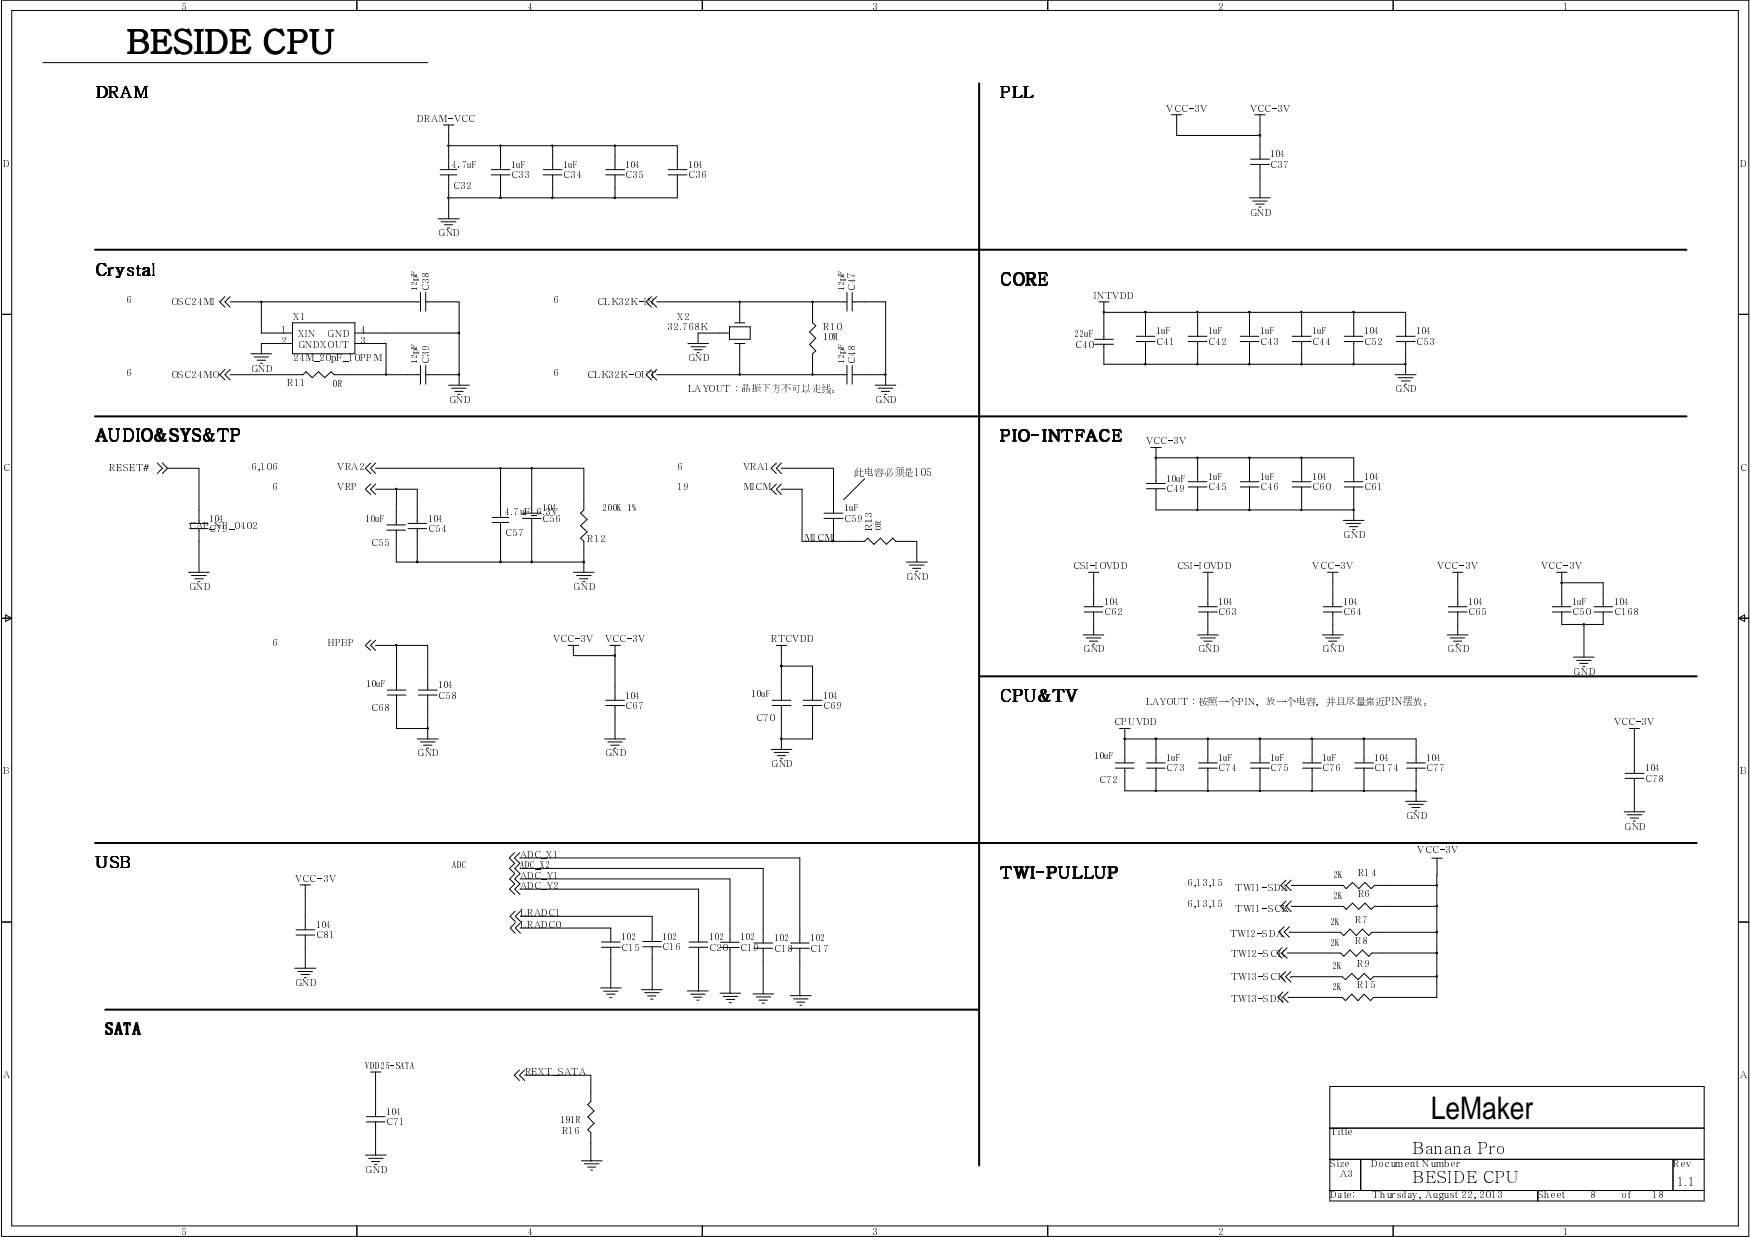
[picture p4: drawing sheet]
<svg xmlns="http://www.w3.org/2000/svg" width="297mm" height="210mm" viewBox="0 0 297 210" stroke-linecap="round" stroke-linejoin="round" font-family="sans-serif">
<path d="M166.2 14.1v183.7M16.1 42.4h270.2M16.1 70.7h270.2M166.2 114.8h121.8M16.1 143h271.9M17.9 171.3h148.3" fill="none" stroke="#000" stroke-width=".34"/>
<g fill="none" stroke="#000" stroke-width=".17">
<path d="M.3 0h296.5v209.8h-296.5zM2 1.8h293.1v206.2h-293.1zM7.3 10.6h65.3M60.6 0v1.8M119.2 0v1.8M177.8 0v1.8M198.8 19.5h1.8M199.7 19.5v3.5h14.2M213 19.5h1.8M213.9 19.5v7.5M236.5 0v1.8M74.4 37.1h3.5"/>
<path d="M74.7 28.8h2.9M74.7 29.7h2.9M74.9 37.6h2.5M75.3 21.2h1.7M75.4 38.1h1.4M75.9 38.7h.4M76 24.6h.2v.2h-.2zM76 33.5h.2v.1h-.2zM76.2 21.2v7.6M76.2 29.7v7.4M76.2 24.7h38.8v4.1M83.4 28.8h3.2"/>
<path d="M83.4 29.7h3.2M84.9 24.6h.1v.2h-.1zM84.9 33.5h.1v.1h-.1zM85 24.7v4.1M85 29.7v3.9M92.2 28.8h3.2M92.2 29.7h3.2M93.7 24.6h.1v.2h-.1zM93.7 33.5h.1v.1h-.1zM93.8 24.7v4.1M93.8 29.7v3.9M102.8 28.8h3.2"/>
<path d="M102.8 29.7h3.2M104.3 24.6h.1v.2h-.1zM104.3 33.5h.1v.1h-.1zM104.4 24.7v4.1M104.4 29.7v3.9M113.4 28.8h3.2M113.4 29.7h3.2M115 29.7v3.9h-38.8M212.1 33.6h3.5M212.3 27h3.2M212.3 27.9h3.2M212.6 34.1h2.5"/>
<path d="M213.1 34.6h1.5M213.7 35.1h.3M213.7 22.8h.2v.3h-.2zM213.9 27.9v5.7M.3 53.3h1.7M38.2 50.3l-.9 .9 .9 .9M39.1 51.2h32.3M39.1 50.3l-.9 .9 .9 .9M44.2 51.1l.3 .1-.2 .2zM44.4 51.2v5.3h5.3M49.7 54.8h10.5v5.2h-10.5zM49.7 58.3h-5.3v1.7"/>
<path d="M60.2 56.5h17.7M60.2 58.3h5.3v5.3M71.4 49.6v3.2M72.3 51.2h5.6v14.2M72.3 49.6v3.2M77.8 56.4l.2 .1-.1 .1zM110.6 50.3l-.9 .9 .9 .9M111.5 51.2h32.3M111.5 50.3l-.9 .9 .9 .9M116.8 58.3h3.5M117.3 58.8h2.5M117.8 59.4h1.4"/>
<path d="M118.3 59.9h.4M123.8 56.5h-5.3v1.8M123.8 55.5h3.5v2.1h-3.5zM124.7 54.8h1.7M124.7 58.3h1.7M125.5 51.1h.1v.2h-.1zM125.6 51.2v3.6M125.6 58.3v5.3M137.8 51.1h.2v.2h-.2zM137.9 51.2v3.6l.6 .5-1.1 1 1.1 1.1-1.1 1.1 1.1 1-.6 .5v3.6M143.8 49.6v3.2M144.6 51.2h5.7v14.2"/>
<path d="M144.6 49.6v3.2M185.8 57.6h3.2M185.8 58.4h3.2M186.5 51.2h1.8M187.3 52.9h.1v.1h-.1zM187.4 53h.1M187.4 51.2v6.4M187.4 58.4v3.4h51.2M187.4 53h51.2v4.1M192.9 57.1h3.1M192.9 58h3.1M194.3 52.9l.3 .1-.2 .1z"/>
<path d="M194.4 53v4.1M194.4 58v3.8M201.7 57.1h3.1M201.7 58h3.1M203.1 52.9h.2v.1h-.2zM203.3 53v4.1M203.3 58v3.8M210.5 57.1h3.2M210.5 58h3.2M211.9 52.9l.3 .1-.2 .1zM212.1 53v4.1M212.1 58v3.8"/>
<path d="M219.3 57.1h3.2M219.3 58h3.2M220.8 52.9h.2v.1h-.2zM220.9 53v4.1M220.9 58v3.8M228.2 57.1h3.1M228.2 58h3.1M229.6 52.9h.2v.1h-.2zM229.8 53v4.1M229.8 58v3.8M237 57.1h3.2M237 58h3.2"/>
<path d="M238.6 58v5.6M295.1 53.3h1.7M26.7 78.6l.9 .9-.9 .8M27.6 78.6l.8 .9M28.4 79.5h5.4v9.3M28.4 79.5l-.8 .8M38.2 62.7l-.9 .9 .9 .9M39.1 63.6h12.3l.5-.5 1.1 1 1.1-1 1 1 1.1-1 .5 .5h14.7M39.1 62.7l-.9 .9 .9 .9M42.6 60h3.5M43.1 60.6h2.5M43.6 61.1h1.5"/>
<path d="M44.2 61.6h.3M62.9 78.6l-.9 .9 .9 .8M63.8 79.5h35.3v7l-.6 .6 1.1 1-1.1 1.1 1.1 1.1-1.1 1 .6 .6v5.2M63.8 78.6l-.9 .9 .9 .8M65.4 63.4h.2v.2h-.2zM71.4 62v3.2M72.3 63.6h5.6M72.3 62v3.2M76.2 65.4h3.5M76.7 65.9h2.4M77.2 66.4h1.4M77.7 66.9h.4"/>
<path d="M77.8 63.4h.2v.2h-.2zM84.9 79.4h.1v.1h-.1zM85 79.5v8.3M90.2 79.4h.1v.1h-.1zM90.3 79.5v7.6M110.6 62.7l-.9 .9 .9 .9M111.5 63.6h32.3M111.5 62.7l-.9 .9 .9 .9M125.5 63.4h.1v.2h-.1zM131.8 78.6l-.9 .9 .9 .8M132.6 79.5h8.9v7.6M132.6 78.6l-.8 .9 .8 .8"/>
<path d="M137.8 63.4h.2v.2h-.2zM143.8 62v3.2M144.6 63.6h5.7M144.6 62v3.2M148.5 65.4h3.6M149.1 65.9h2.4M149.6 66.4h1.4M150.2 66.9h.2M150.2 63.4h.2v.2h-.2zM194.3 61.7l.3 .1-.2 .1zM195.3 75.9h1.8M196.1 77.6l.2 .1-.1 .1z"/>
<path d="M196.2 77.7h.1M196.2 75.9v6.1M196.2 77.7h33.6v4M203.1 77.6h.2v.2h-.2zM203.1 61.7h.2v.2h-.2zM203.3 77.7v4M211.9 77.6l.3 .1-.2 .1zM211.9 61.7l.3 .1-.2 .1zM212.1 77.7v4M220.8 77.6h.2v.2h-.2zM220.8 61.7h.2v.2h-.2zM220.9 77.7v4"/>
<path d="M229.6 61.7h.2v.2h-.2zM236.8 63.6h3.6M237.3 64.1h2.5M237.9 64.6h1.4M238.4 65.2h.4M238.4 61.7h.2v.2h-.2zM32 97.1h3.5M32.2 88.8h3.1M32.2 89.7h3.1M32.5 97.7h2.5M33.1 98.2h1.4M33.6 98.7h.3"/>
<path d="M33.8 89.7v7.4M62.9 82.1l-.9 .9 .9 .9M63.8 83h7v5.8M63.8 82.1l-.9 .9 .9 .9M65.7 89.1h3.1M65.7 90h3.1M67.2 82.9h.1v.2h-.1zM67.3 90v5.4h31.8M67.3 83v6.1M69.3 88.8h3.1M69.3 89.7h3.1M70.7 95.2l.2 .1-.1 .2z"/>
<path d="M70.8 89.7v5.7M83.6 87.8h2.8M83.6 88.6h2.8M84.9 95.2l.2 .1-.1 .2zM85 88.6v6.8M88.7 87.1h3.2M88.7 88h3.2M90.2 95.2l.2 .1-.1 .2zM90.3 88v7.4M97.3 97.1h3.5M97.9 97.7h2.4M98.4 98.2h1.4"/>
<path d="M98.9 98.7h.4M99 95.2h.2v.3h-.2zM131.8 82.1l-.9 .9 .9 .9M132.6 83h3.5v8.9h10.7l.5-.6 1 1.1 1.1-1.1 1 1.1 1.1-1.1 .6 .6h3.5v3.5M132.6 82.1l-.8 .9 .8 .9M139.9 87.1h3.2M139.9 88h3.2M141.3 91.7h.2v.2h-.2zM141.5 88v3.9M146.8 81.2l-3.6 3.6M153.8 95.4h3.6M154.3 95.9h2.5"/>
<path d="M154.9 96.4h1.4M155.4 96.9h.4M184.7 97.1h1.8M185.6 97.1v5.9M194.6 82h3.2M194.6 82.9h3.2M196.2 82.9v3.6h33.6M201.7 81.7h3.1M201.7 82.6h3.1M203.1 86.4h.2v.2h-.2zM203.3 82.6v3.9M204.2 97.1h1.7"/>
<path d="M205 97.1v5.9M210.5 81.7h3.2M210.5 82.6h3.2M211.9 86.4l.3 .1-.2 .2zM212.1 82.6v3.9M219.3 81.7h3.2M219.3 82.6h3.2M220.8 86.4h.2v.2h-.2zM220.9 82.6v3.9M225.3 97.1h1.8M226.2 97.1v5.9M228 88.3h3.5"/>
<path d="M228.2 81.7h3.1M228.2 82.6h3.1M228.5 88.8h2.5M229.1 89.4h1.4M229.6 89.9h.4M229.6 86.4h.2v.2h-.2zM229.8 82.6v5.7M246.5 97.1h1.8M247.4 97.1v5.9M264.2 97.1h1.8M265 98.8h.1v.2h-.1zM265.1 98.9h.1"/>
<path d="M265.1 97.1v5.9M265.1 98.9h7v4.1M.3 104.9h1.7M1 104.4l1 .5-1 .6zM62.9 108.6l-.9 .9 .9 .9M63.8 109.5h8.8v7.6M63.8 108.6l-.9 .9 .9 .9M65.7 117.1h3.2M65.7 117.9h3.2M67.2 109.4h.1v.2h-.1zM67.3 109.5v7.6M67.3 117.9v5.7h5.3"/>
<path d="M71 117.1h3.2M71 117.9h3.2M72.6 117.9v7.5M96.4 109.5h1.8M97.3 109.5v1.8h7.1M102.8 118.8h3.2M102.8 119.7h3.2M103.5 109.5h1.8M104.3 111.1l.2 .1-.2 .2zM104.4 111.3h.1M104.4 109.5v9.3M104.4 119.7v5.7"/>
<path d="M131.1 118.8h3.1M131.1 119.7h3.1M131.8 109.5h1.7M132.5 112.9h.2v.2h-.2zM132.6 113h5.3v5.8M132.6 109.5v9.3M132.6 119.7v7.5M136.4 118.8h3.1M136.4 119.7h3.1M137.9 119.7v5.7h-5.3M183.9 107.7h3.5M184 103h3.2"/>
<path d="M184 103.8h3.2M184.4 108.2h2.5M184.9 108.8h1.4M185.5 109.3h.3M185.6 103.8v3.9M203.3 107.7h3.5M203.5 103h3.1M203.5 103.8h3.1M203.8 108.2h2.5M204.3 108.8h1.4M204.8 109.3h.4M205 103.8v3.9"/>
<path d="M224.4 107.7h3.6M224.6 103h3.2M224.6 103.8h3.2M225 108.2h2.5M225.5 108.8h1.4M226.1 109.3h.3M226.2 103.8v3.9M245.7 107.7h3.5M245.8 103h3.2M245.8 103.8h3.2M246.2 108.2h2.4M246.7 108.8h1.4"/>
<path d="M247.2 109.3h.4M247.4 103.8v3.9M263.5 103h3.2M263.5 103.8h3.2M265.1 103.8v2.2h7v-2.2M267.1 111.5h3.5M267.6 112.1h2.5M268.1 112.6h1.4M268.7 113.1h.3M268.7 105.9l.3 .1-.2 .1zM268.9 106v5.5M270.5 103h3.2"/>
<path d="M270.5 103.8h3.2M295.1 104.9h1.7M295.1 104.9l1-.5v1.1zM70.8 125.4h3.6M71.4 125.9h2.5M71.9 126.4h1.4M72.4 127h.4M72.5 123.5h.2v.2h-.2zM102.6 125.4h3.6M103.2 125.9h2.4M103.7 126.4h1.4M104.2 127h.4"/>
<path d="M130.9 127.2h3.5M131.4 127.7h2.5M131.9 128.2h1.4M132.5 128.7h.3M132.5 125.3h.3l-.2 .2zM189.3 129.5h3.2M189.3 130.3h3.2M190 123.6h1.8M190.8 125.3h.2v.1h-.2zM190.9 125.4h.1M190.9 125.4h49.5v4.1M190.9 123.6v5.9"/>
<path d="M190.9 130.3v3.9h49.5M194.6 129.5h3.2M194.6 130.3h3.2M196.1 125.3h.2l-.1 .2zM196.1 134.1l.2 .1-.1 .1zM196.2 125.4v4.1M196.2 130.3v3.9M203.5 129.5h3.1M203.5 130.3h3.1M204.9 125.3h.2v.1h-.2zM204.9 134.1h.2v.2h-.2zM205 125.4v4.1"/>
<path d="M205 130.3v3.9M212.3 129.5h3.2M212.3 130.3h3.2M213.7 125.3h.3l-.2 .2zM213.7 134.1l.3 .1-.2 .1zM213.9 125.4v4.1M213.9 130.3v3.9M221.1 129.5h3.2M221.1 130.3h3.2M222.6 125.3h.1v.1h-.1zM222.6 134.1h.1v.2h-.1zM222.7 125.4v4.1"/>
<path d="M222.7 130.3v3.9M230 129.5h3.1M230 130.3h3.1M231.4 125.3h.2l-.1 .2zM231.4 134.1l.2 .1-.1 .1zM231.5 125.4v4.1M231.5 130.3v3.9M238.6 136h3.5M238.8 129.5h3.1M238.8 130.3h3.1M239.1 136.5h2.5M239.6 137h1.4"/>
<path d="M240.2 137.6h.3M240.2 134.1h.2v.2h-.2zM240.4 130.3v5.7M275.7 137.8h3.5M275.8 131.2h3.2M275.8 132.1h3.2M276.2 138.3h2.5M276.6 123.6h1.7M276.7 138.8h1.4M277.2 139.3h.4M277.4 123.6v7.6M277.4 132.1v5.7"/>
<path d="M.3 156.5h1.7M50.2 157.8h3.2M50.2 158.7h3.2M50.9 150.2h1.8M51.8 150.2v7.6M51.8 158.7v5.6M87.3 144.7l-.9 .9 .9 .9M87.4 146.5l-.9 .9 .9 .9-.9 .8 .9 .9-.9 .9 .9 .9M87.5 156.6l-.9 .9 .9 .9M87.5 154.6l-.9 .9 .9 .9M88.2 145.6h47.6v14.4M88.2 144.7l-.9 .9 .9 .9"/>
<path d="M88.3 147.4h41.2v12.6M88.3 149.1h35.6v10.8M88.3 150.9h30.3v9M88.3 146.5l-.9 .9 .9 .9-.9 .8 .9 .9-.9 .9 .9 .9M88.3 157.5h15.4v2.4M88.3 155.5h22.4v4.3M88.3 156.6l-.8 .9 .8 .9M88.3 154.6l-.8 .9 .8 .9M102.1 159.9h3.2M109.1 159.8h3.2M117 159.9h3.1M122.3 159.9h3.2"/>
<path d="M218 157.3l-.9 .9 .9 .8M218.3 149.4l-.9 .8 .9 .9M218.3 152.9l-.9 .9 .9 .9M218.9 158.2h8.6l.6 .5 1-1.1 1.1 1.1 1.1-1.1 1 1.1 .6-.5h11M218.9 157.3l-.9 .9 .9 .8M219.2 150.2h8.8l.5 .6 1.1-1.1 1 1.1 1.1-1.1 1 1.1 .6-.6h10.6M219.2 153.8h8.8l.5 .5 1.1-1.1 1 1.1 1.1-1.1 1 1.1 .6-.5h10.6M219.2 149.4l-.9 .8 .9 .9M219.2 152.9l-.9 .9 .9 .9M243 145.6h1.8M243.8 150.1h.2v.2h-.2zM243.8 153.7h.2v.1h-.2z"/>
<path d="M243.8 158.1l.2 .1-.1 .1zM243.9 145.6v23.6h-10.8l-.5 .6-1-1.1-1.1 1.1-1.1-1.1-1 1.1-.6-.6h-9.2M295.1 156.5h1.7M50 164.3h3.6M50.5 164.8h2.5M51.1 165.4h1.4M51.6 165.9h.4M101.9 167.6h3.5M102.1 160.7h3.2M102.4 168.2h2.5M103 168.7h1.4M103.5 169.2h.3"/>
<path d="M103.7 160.7v6.9M108.9 167.9h3.5M109.1 160.7h3.2M109.4 168.4h2.5M109.9 169h1.4M110.4 169.5h.4M110.7 160.7v7.2M116.7 168.1h3.5M117 160.7h3.1M117.2 168.7h2.5M117.7 169.2h1.4M118.3 169.7h.3"/>
<path d="M118.6 160.7v7.4M122.2 168.5h3.5M122.3 160.8h3.2M122.8 169.1h2.4M123.3 169.6h1.4M123.8 170.1h.4M123.9 160.8v7.7M127.8 168.7h3.5M128 160h3.1M128 160.9h3.1M128.4 169.2h2.4M128.9 169.7h1.4"/>
<path d="M129.4 170.2h.3M129.5 160.9v7.8M134.2 169h3.5M134.2 160h3.2M134.2 160.9h3.2M134.7 169.5h2.5M135.2 170.1h1.4M135.8 160.9v8.1M135.8 170.6h.3M217.6 160.8l-.9 .9 .9 .9M217.8 168.3l-.9 .9 .9 .9M218.2 164.9l-.9 .8 .9 .9"/>
<path d="M218.5 160.8l-.9 .9 .9 .9M218.5 161.7h9l.6 .6 1-1.1 1.1 1.1 1.1-1.1 1 1.1 .6-.6h11M218.6 168.3l-.8 .9 .8 .9M219.1 165.7h.1M219.1 165.7h8.7l.6 .5 1-1 1.1 1 1.1-1 1 1 .5-.5h10.8M219.1 164.9l-.9 .8 .9 .9M243.8 161.6h.2v.2h-.2zM243.8 165.6h.2v.2h-.2zM62 196h3.5M62.2 189.5h3.2M62.2 190.4h3.2M62.6 196.6h2.4"/>
<path d="M62.9 181.9h1.7M63.1 197.1h1.4M63.6 197.6h.4M63.8 181.9v7.6M63.8 190.4v5.6M88.2 181.6l-.9 .9 .9 .8M89.1 182.5h11.2v4.4l-.5 .6 1 1-1 1 1 1.1-1 1.1 .5 .5v4.8M89.1 181.6l-.9 .9 .9 .8M98.7 197h3.5M99.2 197.5h2.5M99.7 198h1.4M100.3 198.5h.3"/>
<path d="M225.7 184.4h63.6v19.4h-63.6zM225.7 191.4h63.6M225.7 196.7h63.6M231 196.7v5.3M284 196.7v5.3M60.6 208v1.8M119.2 208v1.8M177.8 208v1.8M225.7 202h63.6M236.5 208v1.8M261 202v1.8"/>
</g>
<g fill="#000">
<path d="M76 24.6h.2v.2h-.2z" fill-rule="evenodd"/>
<path d="M76 33.5h.2v.1h-.2z" fill-rule="evenodd"/>
<path d="M84.9 24.6h.1v.2h-.1z" fill-rule="evenodd"/>
<path d="M84.9 33.5h.1v.1h-.1z" fill-rule="evenodd"/>
<path d="M93.7 24.6h.1v.2h-.1z" fill-rule="evenodd"/>
<path d="M93.7 33.5h.1v.1h-.1z" fill-rule="evenodd"/>
<path d="M104.3 24.6h.1v.2h-.1z" fill-rule="evenodd"/>
<path d="M104.3 33.5h.1v.1h-.1z" fill-rule="evenodd"/>
<path d="M213.7 22.8h.2v.3h-.2z" fill-rule="evenodd"/>
<path d="M44.2 51.1l.3 .1-.2 .2z" fill-rule="evenodd"/>
<path d="M77.8 56.4l.2 .1-.1 .1z" fill-rule="evenodd"/>
<path d="M125.5 51.1h.1v.2h-.1z" fill-rule="evenodd"/>
<path d="M137.8 51.1h.2v.2h-.2z" fill-rule="evenodd"/>
<path d="M187.3 52.9h.1v.1h-.1z" fill-rule="evenodd"/>
<path d="M194.3 52.9l.3 .1-.2 .1z" fill-rule="evenodd"/>
<path d="M203.1 52.9h.2v.1h-.2z" fill-rule="evenodd"/>
<path d="M211.9 52.9l.3 .1-.2 .1z" fill-rule="evenodd"/>
<path d="M220.8 52.9h.2v.1h-.2z" fill-rule="evenodd"/>
<path d="M229.6 52.9h.2v.1h-.2z" fill-rule="evenodd"/>
<path d="M65.4 63.4h.2v.2h-.2z" fill-rule="evenodd"/>
<path d="M77.8 63.4h.2v.2h-.2z" fill-rule="evenodd"/>
<path d="M84.9 79.4h.1v.1h-.1z" fill-rule="evenodd"/>
<path d="M90.2 79.4h.1v.1h-.1z" fill-rule="evenodd"/>
<path d="M125.5 63.4h.1v.2h-.1z" fill-rule="evenodd"/>
<path d="M137.8 63.4h.2v.2h-.2z" fill-rule="evenodd"/>
<path d="M150.2 63.4h.2v.2h-.2z" fill-rule="evenodd"/>
<path d="M194.3 61.7l.3 .1-.2 .1z" fill-rule="evenodd"/>
<path d="M196.1 77.6l.2 .1-.1 .1z" fill-rule="evenodd"/>
<path d="M203.1 77.6h.2v.2h-.2z" fill-rule="evenodd"/>
<path d="M203.1 61.7h.2v.2h-.2z" fill-rule="evenodd"/>
<path d="M211.9 77.6l.3 .1-.2 .1z" fill-rule="evenodd"/>
<path d="M211.9 61.7l.3 .1-.2 .1z" fill-rule="evenodd"/>
<path d="M220.8 77.6h.2v.2h-.2z" fill-rule="evenodd"/>
<path d="M220.8 61.7h.2v.2h-.2z" fill-rule="evenodd"/>
<path d="M229.6 61.7h.2v.2h-.2z" fill-rule="evenodd"/>
<path d="M238.4 61.7h.2v.2h-.2z" fill-rule="evenodd"/>
<path d="M67.2 82.9h.1v.2h-.1z" fill-rule="evenodd"/>
<path d="M70.7 95.2l.2 .1-.1 .2z" fill-rule="evenodd"/>
<path d="M84.9 95.2l.2 .1-.1 .2z" fill-rule="evenodd"/>
<path d="M90.2 95.2l.2 .1-.1 .2z" fill-rule="evenodd"/>
<path d="M99 95.2h.2v.3h-.2z" fill-rule="evenodd"/>
<path d="M141.3 91.7h.2v.2h-.2z" fill-rule="evenodd"/>
<path d="M203.1 86.4h.2v.2h-.2z" fill-rule="evenodd"/>
<path d="M211.9 86.4l.3 .1-.2 .2z" fill-rule="evenodd"/>
<path d="M220.8 86.4h.2v.2h-.2z" fill-rule="evenodd"/>
<path d="M229.6 86.4h.2v.2h-.2z" fill-rule="evenodd"/>
<path d="M265 98.8h.1v.2h-.1z" fill-rule="evenodd"/>
<path d="M67.2 109.4h.1v.2h-.1z" fill-rule="evenodd"/>
<path d="M104.3 111.1l.2 .1-.2 .2z" fill-rule="evenodd"/>
<path d="M132.5 112.9h.2v.2h-.2z" fill-rule="evenodd"/>
<path d="M268.7 105.9l.3 .1-.2 .1z" fill-rule="evenodd"/>
<path d="M72.5 123.5h.2v.2h-.2z" fill-rule="evenodd"/>
<path d="M132.5 125.3h.3l-.2 .2z" fill-rule="evenodd"/>
<path d="M190.8 125.3h.2v.1h-.2z" fill-rule="evenodd"/>
<path d="M196.1 125.3h.2l-.1 .2z" fill-rule="evenodd"/>
<path d="M196.1 134.1l.2 .1-.1 .1z" fill-rule="evenodd"/>
<path d="M204.9 125.3h.2v.1h-.2z" fill-rule="evenodd"/>
<path d="M204.9 134.1h.2v.2h-.2z" fill-rule="evenodd"/>
<path d="M213.7 125.3h.3l-.2 .2z" fill-rule="evenodd"/>
<path d="M213.7 134.1l.3 .1-.2 .1z" fill-rule="evenodd"/>
<path d="M222.6 125.3h.1v.1h-.1z" fill-rule="evenodd"/>
<path d="M222.6 134.1h.1v.2h-.1z" fill-rule="evenodd"/>
<path d="M231.4 125.3h.2l-.1 .2z" fill-rule="evenodd"/>
<path d="M231.4 134.1l.2 .1-.1 .1z" fill-rule="evenodd"/>
<path d="M240.2 134.1h.2v.2h-.2z" fill-rule="evenodd"/>
<path d="M243.8 150.1h.2v.2h-.2z" fill-rule="evenodd"/>
<path d="M243.8 153.7h.2v.1h-.2z" fill-rule="evenodd"/>
<path d="M243.8 158.1l.2 .1-.1 .1z" fill-rule="evenodd"/>
<path d="M243.8 161.6h.2v.2h-.2z" fill-rule="evenodd"/>
<path d="M243.8 165.6h.2v.2h-.2z" fill-rule="evenodd"/>
</g>
<text font-size="5.6" x="21.5" y="9">BESIDE CPU</text>
<text font-size="5.3" x="242.9" y="189.8">LeMaker</text>
<g font-size="2.9">
<text x="16.2" y="16.6">DRAM</text>
<text x="169.7" y="16.7">PLL</text>
<text x="16.2" y="46.8">Crystal</text>
<text x="169.8" y="48.4">CORE</text>
<text x="16.2" y="74.9">AUDIO&amp;SYS&amp;TP</text>
<text x="169.8" y="74.9">PIO-INTFACE</text>
<text x="169.8" y="119">CPU&amp;TV</text>
<text x="16.2" y="147.3">USB</text>
<text x="169.8" y="149.1">TWI-PULLUP</text>
<text x="17.9" y="175.5">SATA</text>
<text x="239.8" y="195.8">Banana Pro</text>
<text x="239.8" y="200.8">BESIDE CPU</text>
</g>
<text font-size="2.2" x="284.5" y="201.3">1.1</text>
<g font-size="1.7">
<text x="30.8" y="1.7">5</text>
<text x="89.4" y="1.7">4</text>
<text x="148" y="1.7">3</text>
<text x="206.7" y="1.7">2</text>
<text x="265.3" y="1.7">1</text>
<text x="70.8" y="20.7">DRAM-VCC</text>
<text x="197.9" y="18.9">VCC-3V</text>
<text x="212.1" y="18.9">VCC-3V</text>
<text x=".5" y="28.3">D</text>
<text x="76.7" y="28.4">4.7uF</text>
<text x="86.7" y="28.4">1uF</text>
<text x="95.6" y="28.4">1uF</text>
<text x="106.2" y="28.4">104</text>
<text x="116.8" y="28.4">104</text>
<text x="215.6" y="28.4">C37</text>
<text x="215.6" y="26.7">104</text>
<text x="295.3" y="28.3">D</text>
<text x="76.8" y="32">C32</text>
<text x="86.7" y="30.2">C33</text>
<text x="95.6" y="30.2">C34</text>
<text x="106.2" y="30.2">C35</text>
<text x="116.8" y="30.2">C36</text>
<text x="74.4" y="40.1">GND</text>
<text x="212.1" y="36.6">GND</text>
<text x="71" y="47.8">p</text>
<text x="71" y="46.9">F8</text>
<text x="143.4" y="47.8">p</text>
<text x="143.4" y="46.9">F7</text>
<text x="21.4" y="51.4">6</text>
<text x="29" y="51.8">OSC24MI</text>
<text x="71" y="49.4">1C</text>
<text x="71" y="48.6">23</text>
<text x="93.8" y="51.4">6</text>
<text x="101.4" y="51.8">CLK32K-IN</text>
<text x="143.4" y="49.4">1C</text>
<text x="143.4" y="48.6">24</text>
<text x="185.6" y="50.7">INTVDD</text>
<text x="47.7" y="56.5">1</text>
<text x="47.7" y="58.3">2</text>
<text x="49.7" y="54.2">X1</text>
<text x="50.5" y="57.2">XIN</text>
<text x="50.5" y="59">GNDXOUT</text>
<text x="55.6" y="57.2">GND</text>
<text x="61.1" y="58.3">3</text>
<text x="61.1" y="56.5">4</text>
<text x="71" y="59.3">F9</text>
<text x="113.2" y="56">32.768K</text>
<text x="115" y="54.2">X2</text>
<text x="139.7" y="56">R10</text>
<text x="139.7" y="57.7">10M</text>
<text x="143.4" y="59.3">F8</text>
<text x="182.2" y="57.2">22uF</text>
<text x="182.4" y="59">C40</text>
<text x="196.2" y="58.5">C41</text>
<text x="196.2" y="56.7">1uF</text>
<text x="205" y="58.5">C42</text>
<text x="205" y="56.7">1uF</text>
<text x="213.9" y="58.5">C43</text>
<text x="213.9" y="56.7">1uF</text>
<text x="222.7" y="58.5">C44</text>
<text x="222.7" y="56.7">1uF</text>
<text x="231.5" y="58.5">C52</text>
<text x="231.5" y="56.7">104</text>
<text x="240.4" y="58.5">C53</text>
<text x="240.4" y="56.7">104</text>
<text x="21.4" y="63.8">6</text>
<text x="29" y="64.1">OSC24MO</text>
<text x="42.6" y="63.1">GND</text>
<text x="48.8" y="65.5">R11</text>
<text x="49.7" y="61.3">24M_20pF_10PPM</text>
<text x="56.4" y="65.7">0R</text>
<text x="71" y="61.8">1C</text>
<text x="71" y="61">23</text>
<text x="71" y="60.1">p</text>
<text x="93.8" y="63.8">6</text>
<text x="99.6" y="64.1">CLK32K-OUT</text>
<text x="116.8" y="61.3">GND</text>
<text x="143.4" y="61.8">1C</text>
<text x="143.4" y="61">24</text>
<text x="143.4" y="60.1">p</text>
<text x="76.2" y="68.4">GND</text>
<text x="116.8" y="66.6">LAYOUT：晶振下方不可以走线。</text>
<text x="148.5" y="68.4">GND</text>
<text x="236.8" y="66.6">GND</text>
<text x="194.4" y="75.4">VCC-3V</text>
<text x=".5" y="79.8">C</text>
<text x="18.6" y="79.8">RESET#</text>
<text x="42.6" y="79.7">6,106</text>
<text x="46.1" y="83.2">6</text>
<text x="57.2" y="79.7">VRA2</text>
<text x="57.2" y="83.2">VRP</text>
<text x="115" y="79.7">6</text>
<text x="115" y="83.2">19</text>
<text x="126.1" y="79.7">VRA1</text>
<text x="126.1" y="83.2">MICM</text>
<text x="145" y="80.7">此电容必须是105</text>
<text x="197.9" y="83.5">C49</text>
<text x="197.9" y="81.7">10uF</text>
<text x="205" y="83.2">C45</text>
<text x="205" y="81.4">1uF</text>
<text x="213.9" y="83.2">C46</text>
<text x="213.9" y="81.4">1uF</text>
<text x="222.7" y="83.2">C60</text>
<text x="222.7" y="81.4">104</text>
<text x="231.5" y="83.2">C61</text>
<text x="231.5" y="81.4">104</text>
<text x="295.4" y="79.8">C</text>
<text x="32" y="89.7">CAP_NP_0402</text>
<text x="35.5" y="88.5">104</text>
<text x="62" y="88.5">10uF</text>
<text x="72.6" y="88.5">104</text>
<text x="85.5" y="87.5">4.7uF_6.3V</text>
<text x="92" y="88.5">C56</text>
<text x="92" y="86.7">104</text>
<text x="102.1" y="86.7">200K 1%</text>
<text x="143.2" y="88.5">C59</text>
<text x="143.2" y="86.7">1uF</text>
<text x="148" y="88.9">1R</text>
<text x="148" y="87.9">3</text>
<text x="35.5" y="90.3">C79</text>
<text x="62.9" y="92.6">C55</text>
<text x="72.6" y="90.3">C54</text>
<text x="85.7" y="91">C57</text>
<text x="99.6" y="92">R12</text>
<text x="136.5" y="91.9">MICM</text>
<text x="148" y="90.1">R0</text>
<text x="228" y="91.3">GND</text>
<text x="32" y="100.1">GND</text>
<text x="97.3" y="100.1">GND</text>
<text x="153.8" y="98.4">GND</text>
<text x="182.1" y="96.6">CSI-IOVDD</text>
<text x="199.7" y="96.6">CSI-IOVDD</text>
<text x="222.7" y="96.6">VCC-3V</text>
<text x="243.9" y="96.6">VCC-3V</text>
<text x="261.5" y="96.6">VCC-3V</text>
<text x="187.4" y="104.4">C62</text>
<text x="187.4" y="102.6">104</text>
<text x="206.8" y="104.4">C63</text>
<text x="206.8" y="102.6">104</text>
<text x="228" y="104.4">C64</text>
<text x="228" y="102.6">104</text>
<text x="249.2" y="104.4">C65</text>
<text x="249.2" y="102.6">104</text>
<text x="266.8" y="104.4">C50</text>
<text x="266.8" y="102.6">1uF</text>
<text x="273.9" y="104.4">C168</text>
<text x="273.9" y="102.6">104</text>
<text x="46.1" y="109.7">6</text>
<text x="55.5" y="109.7">HPBP</text>
<text x="93.8" y="109">VCC-3V</text>
<text x="102.6" y="109">VCC-3V</text>
<text x="130.9" y="109">RTCVDD</text>
<text x="183.9" y="110.7">GND</text>
<text x="203.3" y="110.7">GND</text>
<text x="224.4" y="110.7">GND</text>
<text x="245.7" y="110.7">GND</text>
<text x="62.1" y="116.5">10uF</text>
<text x="74.4" y="118.5">C58</text>
<text x="74.4" y="116.8">104</text>
<text x="106.2" y="118.5">104</text>
<text x="127.4" y="118.3">10uF</text>
<text x="139.7" y="118.5">104</text>
<text x="194.4" y="119.5">LAYOUT：按照一个PIN，放一个电容，并且尽量靠近PIN摆放。</text>
<text x="267.1" y="114.5">GND</text>
<text x="62.9" y="120.6">C68</text>
<text x="106.2" y="120.3">C67</text>
<text x="128.3" y="122.3">C70</text>
<text x="139.7" y="120.3">C69</text>
<text x="189.1" y="123.1">CPUVDD</text>
<text x="273.9" y="123.1">VCC-3V</text>
<text x=".5" y="131.4">B</text>
<text x="70.8" y="128.4">GND</text>
<text x="102.6" y="128.4">GND</text>
<text x="130.9" y="130.1">GND</text>
<text x="185.7" y="128.9">10uF</text>
<text x="197.9" y="130.9">C73</text>
<text x="197.9" y="129.1">1uF</text>
<text x="206.8" y="130.9">C74</text>
<text x="206.8" y="129.1">1uF</text>
<text x="215.6" y="130.9">C75</text>
<text x="215.6" y="129.1">1uF</text>
<text x="224.4" y="130.9">C76</text>
<text x="224.4" y="129.1">1uF</text>
<text x="233.3" y="130.9">C174</text>
<text x="233.3" y="129.1">104</text>
<text x="242.1" y="130.9">C77</text>
<text x="242.1" y="129.1">104</text>
<text x="279.2" y="130.9">104</text>
<text x="295.4" y="131.4">B</text>
<text x="186.6" y="132.9">C72</text>
<text x="279.2" y="132.7">C78</text>
<text x="238.6" y="139">GND</text>
<text x="275.7" y="140.8">GND</text>
<text x="50" y="149.6">VCC-3V</text>
<text x="76.7" y="147.4">ADC</text>
<text x="88.2" y="145.6">ADC_X1</text>
<text x="88.3" y="149.1">ADC_Y1</text>
<text x="88.3" y="147.4">ADC_X2</text>
<text x="226.2" y="149">2K</text>
<text x="230.5" y="148.6">R14</text>
<text x="240.6" y="144.8">VCC-3V</text>
<text x="88.3" y="150.9">ADC_Y2</text>
<text x="88.3" y="155.5">LRADC1</text>
<text x="201.5" y="150.4">6,13,15</text>
<text x="201.5" y="154">6,13,15</text>
<text x="209.6" y="151.1">TWI1-SDA</text>
<text x="209.6" y="154.7">TWI1-SCK</text>
<text x="226.2" y="152.5">2K</text>
<text x="230.5" y="152.2">R6</text>
<text x="53.6" y="159.2">C81</text>
<text x="53.6" y="157.4">104</text>
<text x="88.3" y="157.5">LRADC0</text>
<text x="105.4" y="161.3">C15</text>
<text x="105.4" y="159.6">102</text>
<text x="112.4" y="161.2">C16</text>
<text x="112.4" y="159.4">102</text>
<text x="120.3" y="161.3">C20</text>
<text x="120.3" y="159.6">102</text>
<text x="125.6" y="161.3">C19</text>
<text x="125.6" y="159.6">102</text>
<text x="131.3" y="161.5">C18</text>
<text x="131.3" y="159.7">102</text>
<text x="137.5" y="161.5">C17</text>
<text x="137.5" y="159.7">102</text>
<text x="208.7" y="158.9">TWI2-SDA</text>
<text x="225.8" y="157">2K</text>
<text x="225.8" y="160.5">2K</text>
<text x="230" y="156.6">R7</text>
<text x="230" y="160.1">R8</text>
<text x="50" y="167.3">GND</text>
<text x="208.9" y="162.4">TWI2-SCK</text>
<text x="208.9" y="166.3">TWI3-SCK</text>
<text x="226.1" y="164.5">2K</text>
<text x="230.3" y="164.1">R9</text>
<text x="230.3" y="167.6">R15</text>
<text x="208.9" y="170.1">TWI3-SDA</text>
<text x="226.1" y="168">2K</text>
<text x=".5" y="183">A</text>
<text x="62" y="181.4">VDD25-SATA</text>
<text x="89.1" y="182.5">REXT_SATA</text>
<text x="295.3" y="183">A</text>
<text x="65.5" y="190.9">C71</text>
<text x="65.5" y="189.1">104</text>
<text x="95.1" y="190.6">191R</text>
<text x="95.3" y="192.4">R16</text>
<text x="225.7" y="198">Size</text>
<text x="225.7" y="192.7">Title</text>
<text x="232.7" y="198">Document Number</text>
<text x="284" y="198">Rev</text>
<text x="62" y="199">GND</text>
<text x="225.7" y="203.2">Date:</text>
<text x="227.5" y="199.7">A3</text>
<text x="233" y="203.2">Thursday, August 22, 2013</text>
<text x="261" y="203.2">Sheet</text>
<text x="269.8" y="203.2">8</text>
<text x="275.1" y="203.2">of</text>
<text x="280.5" y="203.2">18</text>
<text x="30.8" y="209.6">5</text>
<text x="89.4" y="209.6">4</text>
<text x="148" y="209.6">3</text>
<text x="206.7" y="209.6">2</text>
<text x="265.3" y="209.6">1</text>
</g>
</svg>
